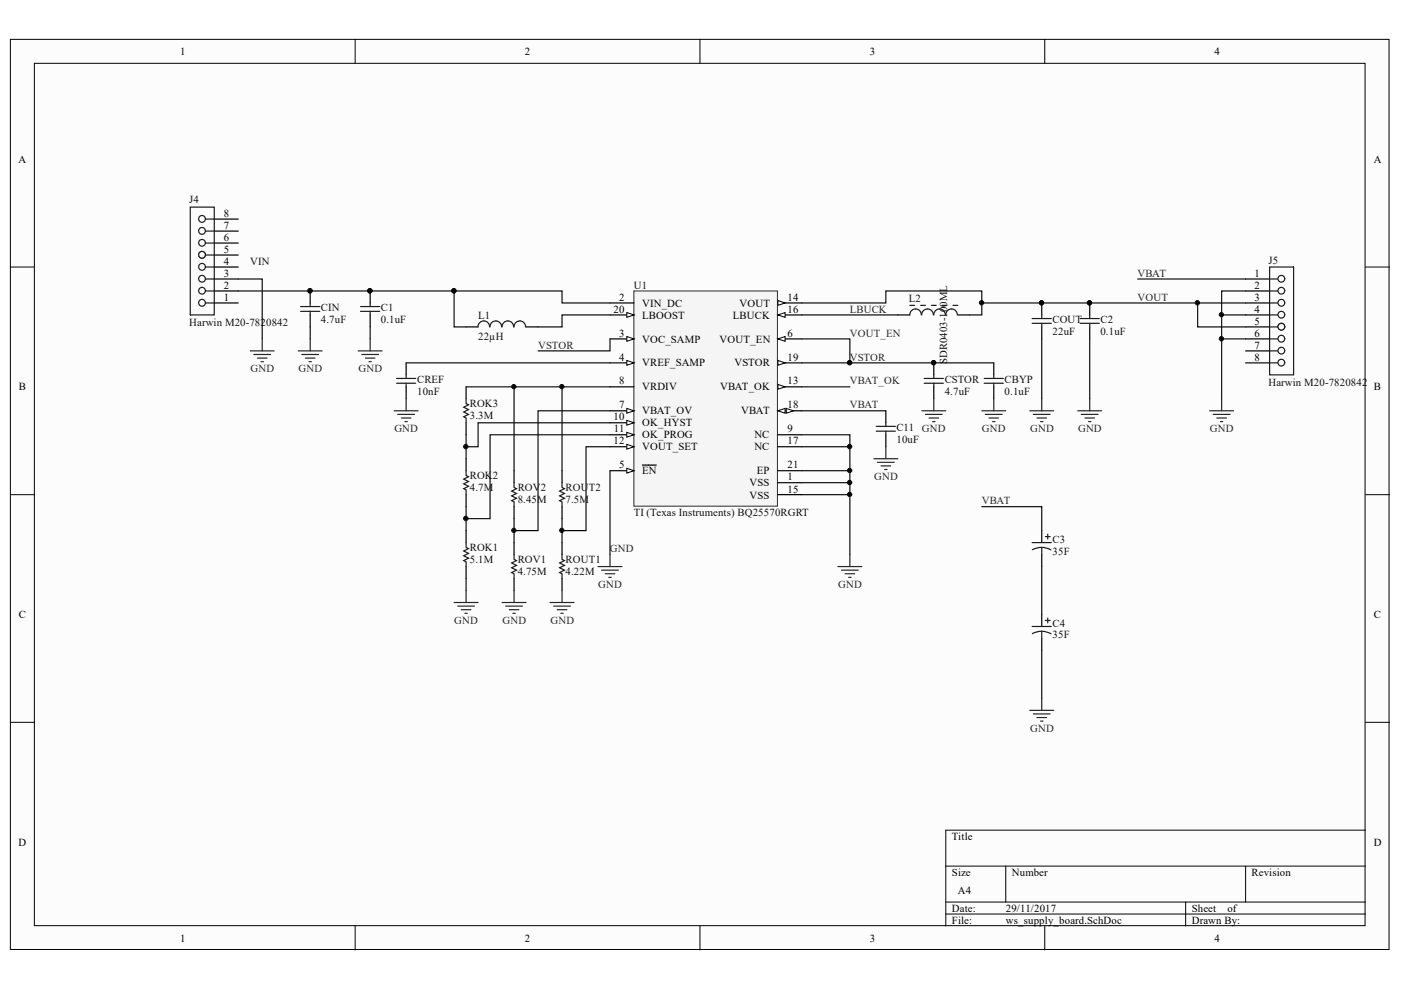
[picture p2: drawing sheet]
<svg xmlns="http://www.w3.org/2000/svg" width="297mm" height="210mm" viewBox="0 0 297 210" stroke-linecap="round" stroke-linejoin="round" font-family="sans-serif">
<g fill="#fcfcfc" stroke="#000" stroke-width=".21">
<path d="M2.2 8.3h292.3v193h-292.3z"/>
<path d="M7.3 13.4h282.1v182.9h-282.1z"/>
</g>
<g fill="none" stroke="#000" stroke-width=".21">
<path d="M75.3 8.3v5.1M148.4 8.3v5.1M221.5 8.3v5.1M2.2 56.6h5.1M289.5 56.6h5.1M2.2 104.9h5.1M289.5 104.9h5.1M2.2 153.2h5.1M289.5 153.2h5.1M289.5 176h-89v20.3M75.3 196.3v5.1M148.4 196.3v5.1"/>
<path d="M200.5 183.6h89M200.5 191.3h89M200.5 193.8h89M213.2 183.6v7.7M221.5 196.3v5.1M251.4 191.3v5M264.1 183.6v7.7"/>
</g>
<path d="M134.4 61.7h30.4v45.6h-30.4z" fill="#f5f5f5" stroke="#262626" stroke-width=".21"/>
<path d="M129.3 64.2h5.1M129.3 71.9h5.1M164.9 102.3h5.1" fill="none" stroke="#000" stroke-width=".25"/>
<path d="M132.9 71.3l1.5 .6-1.5 .5z" fill="#fcfcfc" stroke="#000" stroke-width=".21"/>
<path d="M129.3 76.9h5.1" fill="none" stroke="#000" stroke-width=".25"/>
<path d="M132.9 76.4l1.5 .5-1.5 .5z" fill="#fcfcfc" stroke="#000" stroke-width=".21"/>
<path d="M129.3 87.1h5.1" fill="none" stroke="#000" stroke-width=".25"/>
<path d="M132.9 86.6l1.5 .5-1.5 .5z" fill="#fcfcfc" stroke="#000" stroke-width=".21"/>
<path d="M129.3 82h5.1M129.3 89.6h5.1" fill="none" stroke="#000" stroke-width=".25"/>
<path d="M132.9 89.1l1.5 .5-1.5 .5z" fill="#fcfcfc" stroke="#000" stroke-width=".21"/>
<path d="M129.3 92.2h5.1" fill="none" stroke="#000" stroke-width=".25"/>
<path d="M132.9 91.7l1.5 .5-1.5 .5z" fill="#fcfcfc" stroke="#000" stroke-width=".21"/>
<path d="M164.9 82h5.1" fill="none" stroke="#000" stroke-width=".25"/>
<path d="M164.9 81.5l1.6 .5-1.6 .5z" fill="#fcfcfc" stroke="#000" stroke-width=".21"/>
<path d="M164.9 87.1h5.1M164.9 104.9h5.1" fill="none" stroke="#000" stroke-width=".25"/>
<g fill="#fcfcfc" stroke="#000" stroke-width=".21">
<path d="M164.9 87.1l1.6-.5v1z"/>
<path d="M166.7 86.6l1.5 .5-1.5 .5z"/>
</g>
<path d="M164.9 76.9h5.1" fill="none" stroke="#000" stroke-width=".25"/>
<path d="M164.9 76.4l1.6 .5-1.6 .5z" fill="#fcfcfc" stroke="#000" stroke-width=".21"/>
<path d="M129.3 66.8h5.1" fill="none" stroke="#000" stroke-width=".25"/>
<path d="M132.9 66.3l1.5 .5-1.5 .5z" fill="#fcfcfc" stroke="#000" stroke-width=".21"/>
<path d="M129.3 99.8h5.1M164.9 99.8h5.1" fill="none" stroke="#000" stroke-width=".25"/>
<path d="M132.9 99.3l1.5 .5-1.5 .5z" fill="#fcfcfc" stroke="#000" stroke-width=".21"/>
<path d="M129.3 94.7h5.1M136.2 98.6h2.9" fill="none" stroke="#000" stroke-width=".25"/>
<path d="M132.9 94.2l1.5 .5-1.5 .5z" fill="#fcfcfc" stroke="#000" stroke-width=".21"/>
<path d="M164.9 71.9h5.1" fill="none" stroke="#000" stroke-width=".25"/>
<path d="M164.9 71.9l1.6-.6v1.1z" fill="#fcfcfc" stroke="#000" stroke-width=".21"/>
<path d="M164.9 64.2h5.1" fill="none" stroke="#000" stroke-width=".25"/>
<path d="M164.9 63.7l1.6 .5-1.6 .5z" fill="#fcfcfc" stroke="#000" stroke-width=".21"/>
<path d="M164.9 66.8h5.1" fill="none" stroke="#000" stroke-width=".25"/>
<path d="M164.9 66.8l1.6-.5v1z" fill="#fcfcfc" stroke="#000" stroke-width=".21"/>
<g fill="none" stroke="#000" stroke-width=".25">
<path d="M45.4 59.2h5.1M45.4 56.6h5.1M45.4 54.1h5.1M45.4 51.5h5.1M45.4 49h5.1M45.4 46.5h5.1M45.4 64.2h5.1M45.4 61.7h5.1M65.8 61.7v2.5M65.8 66.8v2.5M78.5 61.7v2.5M78.5 66.8v2.5"/>
<path d="M86.1 76.9v2.6M98.8 69.3h2.6M111.5 69.3h2.6M190.4 66.8h2.5M198 76.9v2.6M203.1 66.8h2.5M210.7 76.9v2.6M220.9 64.2v2.6M220.9 69.3v2.6M231 64.2v2.6M231 69.3v2.6M86.1 82v2.6"/>
<path d="M98.8 82v2.6M98.8 89.6v2.6M98.8 97.3v2.5M109 99.8v2.5M119.2 99.8v2.5M164.9 92.2h5.1M164.9 94.7h5.1M187.8 87.1v2.5M187.8 92.2v2.5M198 82v2.6M210.7 82v2.6M98.8 104.9v2.5"/>
<path d="M98.8 112.5v2.5M109 107.4v2.6M109 115v2.6M119.2 107.4v2.6M119.2 115v2.6M220.9 112.5v2.5M220.9 117.6v2.5M98.8 120.1v2.6M109 122.7v2.5M119.2 122.7v2.5M220.9 130.3v2.5M220.9 135.4v2.5"/>
</g>
<g fill="none" stroke="#1c1c1c" stroke-width=".25">
<path d="M40.3 43.9h5.1v22.9h-5.1zM43.6 59.2h1.8M43.6 51.5h1.8M43.6 54.1h1.8M43.6 56.6h1.8M43.6 46.5h1.8M43.6 49h1.8M43.6 61.7h1.8M43.6 64.2h1.8M63.7 65h4.1M63.7 66h4.1M65.8 64.2v.8"/>
<path d="M65.8 66v.8M76.4 65h4.1M76.4 66h4.1M78.5 64.2v.8M78.5 66v.8M86.1 79.5v.7M103.8 69.3a1.23 1.23 0 0 0-1.2-1.3 1.23 1.23 0 0 0-1.3 1.3M106.3 69.3a1.23 1.23 0 0 0-1.2-1.3 1.23 1.23 0 0 0-1.2 1.3M108.9 69.3a1.22 1.22 0 0 0-1.2-1.3 1.22 1.22 0 0 0-1.2 1.3M111.4 69.3a1.22 1.22 0 0 0-1.2-1.3 1.22 1.22 0 0 0-1.2 1.3M192.9 64.7h1M195.2 64.7h1"/>
<path d="M195.3 66.8a1.22 1.22 0 0 0-1.2-1.3 1.22 1.22 0 0 0-1.2 1.3M197.5 64.7h1M197.9 66.8a1.23 1.23 0 0 0-1.3-1.3 1.23 1.23 0 0 0-1.2 1.3M198 79.5v.7M199.8 64.7h1M200.4 66.8a1.22 1.22 0 0 0-1.2-1.3 1.22 1.22 0 0 0-1.2 1.3M202.1 64.7h1M203 66.8a1.22 1.22 0 0 0-1.3-1.3 1.22 1.22 0 0 0-1.2 1.3M210.7 79.5v.7M218.8 67.5h4.1M218.8 68.6h4.1M220.9 66.8v.7"/>
<path d="M220.9 68.6v.7M229 67.5h4.1M229 68.6h4.1M231 66.8v.7M231 68.6v.7M84.1 80.2h4M84.1 81.3h4M86.1 81.3v.7M98.8 99.8v1l.5 .3-1 .5 1 .5-1 .5 1 .5-1 .5 .5 .3v1M98.8 84.6v1l.5 .2-1 .5 1 .5-1 .6 1 .5-1 .5 .5 .2v1M185.8 90.4h4M185.8 91.4h4"/>
<path d="M187.8 89.6v.8M187.8 91.4v.8M196 80.2h4M196 81.3h4M198 81.3v.7M208.7 80.2h4M208.7 81.3h4M210.7 81.3v.7M98.8 115v1.1l.5 .2-1 .5 1 .5-1 .5 1 .5-1 .6 .5 .2v1M109 117.6v1l.5 .3-1 .5 1 .5-1 .5 1 .5-1 .5 .5 .2v1.1M109 102.3v1.1l.5 .2-1 .5 1 .5-1 .5 1 .5-1 .6 .5 .2v1M119.2 117.6v1l.5 .3-1 .5 1 .5-1 .5 1 .5-1 .5 .5 .2v1.1"/>
<path d="M119.2 102.3v1.1l.5 .2-1 .5 1 .5-1 .5 1 .5-1 .6 .5 .2v1M218.8 115h4.1M220.9 116.1l.8 .1 1.1 .4M220.9 116.1h-.9l-1.1 .5M220.9 116.1v1.5M221.6 113.8h1M222.1 113.3v1M218.8 132.8h4.1M220.9 133.8l.8 .1 1.1 .5M220.9 133.8l-.9 .1-1.1 .4M220.9 133.8v1.6M221.6 131.6h1"/>
<path d="M222.1 131v1.1"/>
</g>
<g fill="none" stroke="#0e0e0e" stroke-width=".25">
<path d="M50.5 59.2h5.1v12.7M50.5 61.7h45.8M65.8 69.3v2.6M78.5 69.3v2.6M86.1 76.9h43.2M129.3 64.2h-10.1v-2.5h-22.9v7.6h2.5M129.3 66.8h-10.1v2.5h-5.1M129.3 71.9v2.5h-15.2M170 64.2h17.8v-2.5h20.4v5.1h-2.6M170 71.9h10.2v5M170 76.9h40.7M170 66.8h20.4"/>
<path d="M220.9 71.9v12.7M231 71.9v12.7M98.8 82h30.5M98.8 92.2v5.1M109 82v17.8M119.2 82v17.8M129.3 89.6h-27.9v5.1h-2.6M129.3 92.2h-25.4v17.8h-5.1M129.3 94.7h-5.1v17.8h-5M129.3 87.1h-15.2v25.4h-5.1M129.3 99.8v17.8M170 92.2h10.2v25.4"/>
<path d="M170 94.7h10.2M170 99.8h10.2M170 87.1h17.8M170 82h10.2M98.8 107.4v5.1M109 110v5M119.2 110v5M170 102.3h10.2M170 104.9h10.2M208.2 107.4h12.7v5.1M98.8 122.7v2.5M220.9 120.1v10.2"/>
<path d="M220.9 137.9v10.2"/>
</g>
<g fill="#0e0e0e" stroke="#0e0e0e" stroke-width=".21">
<circle cx="180.1" cy="94.7" r=".46"/>
<circle cx="180.1" cy="102.3" r=".46"/>
<circle cx="180.1" cy="104.8" r=".46"/>
<circle cx="180.1" cy="99.8" r=".46"/>
<circle cx="96.2" cy="61.7" r=".46"/>
<circle cx="180.1" cy="76.9" r=".46"/>
<circle cx="65.7" cy="61.7" r=".46"/>
<circle cx="197.9" cy="76.9" r=".46"/>
<circle cx="78.4" cy="61.7" r=".47"/>
<circle cx="231" cy="64.2" r=".46"/>
<circle cx="220.8" cy="64.2" r=".46"/>
<circle cx="98.8" cy="94.7" r=".47"/>
<circle cx="98.8" cy="109.9" r=".47"/>
<circle cx="119.1" cy="112.5" r=".46"/>
<circle cx="108.9" cy="112.5" r=".46"/>
<circle cx="119.1" cy="82" r=".46"/>
<circle cx="108.9" cy="82" r=".46"/>
</g>
<g fill="none" stroke="#262626" stroke-width=".25">
<path d="M53.1 74.4h5M53.8 75.2h3.6M54.6 75.9h2M55.3 76.7h.6M55.6 71.9v2.5M63.2 74.4h5.1M64 75.2h3.5M64.7 75.9h2.1M65.5 76.7h.5M65.8 71.9v2.5M75.9 74.4h5.1M76.7 75.2h3.6"/>
<path d="M77.5 75.9h2M78.2 76.7h.5M78.5 71.9v2.5M83.6 87.1h5.1M84.3 87.9h3.6M85.1 88.6h2M85.9 89.4h.5M86.1 84.6v2.5M185.3 97.3h5.1M186 98h3.6M186.8 98.8h2M187.6 99.5h.5"/>
<path d="M187.8 94.7v2.6M195.4 87.1h5.1M196.2 87.9h3.6M197 88.6h2M197.7 89.4h.5M198 84.6v2.5M208.2 87.1h5M208.9 87.9h3.6M209.7 88.6h2M210.4 89.4h.6M210.7 84.6v2.5M218.3 87.1h5.1"/>
<path d="M219.1 87.9h3.5M219.9 88.6h2M220.6 89.4h.5M220.9 84.6v2.5M228.5 87.1h5.1M229.3 87.9h3.5M230 88.6h2.1M230.8 89.4h.5M231 84.6v2.5M129.3 117.6v2.5M180.2 117.6v2.5M96.3 127.7h5.1"/>
<path d="M97 128.5h3.6M97.8 129.3h2M98.6 130h.5M98.8 125.2v2.5M106.4 127.7h5.1M107.2 128.5h3.6M108 129.3h2M108.7 130h.5M109 125.2v2.5M116.6 127.7h5.1M117.4 128.5h3.5M118.1 129.3h2.1"/>
<path d="M118.9 130h.5M119.2 125.2v2.5M126.8 120.1h5.1M127.6 120.9h3.5M128.3 121.6h2.1M129.1 122.4h.5M177.6 120.1h5.1M178.4 120.9h3.6M179.2 121.6h2M179.9 122.4h.5M218.3 150.6h5.1M219.1 151.4h3.5"/>
<path d="M219.9 152.1h2M220.6 152.9h.5M220.9 148.1v2.5"/>
</g>
<g fill="#fefefe" stroke="#1c1c1c" stroke-width=".25">
<circle cx="42.8" cy="64.2" r=".72"/>
<circle cx="42.8" cy="61.6" r=".71"/>
<circle cx="42.8" cy="59.1" r=".71"/>
<circle cx="42.8" cy="56.6" r=".72"/>
<circle cx="42.8" cy="54" r=".71"/>
<circle cx="42.8" cy="51.5" r=".71"/>
<circle cx="42.8" cy="49" r=".72"/>
<circle cx="42.8" cy="46.4" r=".72"/>
</g>
<path d="M256.5 87.1h5.1M257.2 87.9h3.6M258 88.6h2M258.8 89.4h.5M259 84.6v2.5" fill="none" stroke="#262626" stroke-width=".25"/>
<path d="M241.2 59.2h22.9M208.2 64.2h55.9M259 66.8h5.1M264.1 61.7h-5.1v22.9" fill="none" stroke="#0e0e0e" stroke-width=".25"/>
<g fill="#0e0e0e" stroke="#0e0e0e" stroke-width=".21">
<circle cx="208.1" cy="64.2" r=".46"/>
<circle cx="259" cy="66.7" r=".46"/>
</g>
<path d="M264.1 59.2h5.1M264.1 61.7h5.1M264.1 64.2h5.1M264.1 66.8h5.1M264.1 69.3h5.1M264.1 71.9h5.1M264.1 74.4h5.1M264.1 76.9h5.1" fill="none" stroke="#000" stroke-width=".25"/>
<path d="M269.2 56.6h5.1v22.9h-5.1zM269.2 59.2h1.8M269.2 64.2h1.8M269.2 61.7h1.8M269.2 71.9h1.8M269.2 69.3h1.8M269.2 66.8h1.8M269.2 76.9h1.8M269.2 74.4h1.8" fill="none" stroke="#1c1c1c" stroke-width=".25"/>
<g fill="#fefefe" stroke="#1c1c1c" stroke-width=".25">
<circle cx="271.7" cy="59.1" r=".71"/>
<circle cx="271.7" cy="61.6" r=".71"/>
<circle cx="271.7" cy="64.2" r=".72"/>
<circle cx="271.7" cy="66.7" r=".71"/>
<circle cx="271.7" cy="69.3" r=".71"/>
<circle cx="271.7" cy="71.8" r=".72"/>
<circle cx="271.7" cy="74.3" r=".71"/>
<circle cx="271.7" cy="76.9" r=".71"/>
</g>
<path d="M253.9 64.2v5.1h10.2M259 71.9h5.1" fill="none" stroke="#0e0e0e" stroke-width=".25"/>
<g fill="#0e0e0e" stroke="#0e0e0e" stroke-width=".21">
<circle cx="253.9" cy="64.2" r=".47"/>
<circle cx="259" cy="71.8" r=".46"/>
</g>
<g font-size="2.3">
<text x="38.2" y="11.7">1</text>
<text x="111.3" y="11.7">2</text>
<text x="184.4" y="11.7">3</text>
<text x="257.5" y="11.7">4</text>
<text x="3.9" y="34.5">A</text>
<text x="291.3" y="34.5">A</text>
<text x="47.5" y="46">8</text>
<text x="47.5" y="53.6">5</text>
<text x="47.5" y="51.1">6</text>
<text x="47.5" y="48.5">7</text>
<text x="47.5" y="58.7">3</text>
<text x="47.5" y="56.1">4</text>
<text x="266" y="58.7">1</text>
<text x="47.5" y="63.8">1</text>
<text x="47.5" y="61.2">2</text>
<text x="131.2" y="63.8">2</text>
<text x="136.2" y="65">VIN_DC</text>
<text x="156.8" y="65">VOUT</text>
<text x="167" y="63.8">14</text>
<text x="266" y="61.2">2</text>
<text x="266" y="63.8">3</text>
<text x="130.1" y="66.3">20</text>
<text x="131.2" y="71.4">3</text>
<text x="136.2" y="67.6">LBOOST</text>
<text x="155.4" y="67.6">LBUCK</text>
<text x="167" y="71.4">6</text>
<text x="167" y="66.3">16</text>
<text x="266" y="66.3">4</text>
<text x="266" y="68.8">5</text>
<text x="266" y="71.4">6</text>
<text x="131.2" y="76.4">4</text>
<text x="136.2" y="72.6">VOC_SAMP</text>
<text x="136.2" y="77.7">VREF_SAMP</text>
<text x="152.6" y="72.6">VOUT_EN</text>
<text x="155.7" y="77.7">VSTOR</text>
<text x="167" y="76.4">19</text>
<text x="266" y="73.9">7</text>
<text x="266" y="76.4">8</text>
<text x="4" y="82.8">B</text>
<text x="131.2" y="81.5">8</text>
<text x="136.2" y="82.8">VRDIV</text>
<text x="152.7" y="82.8">VBAT_OK</text>
<text x="167" y="81.5">13</text>
<text x="291.3" y="82.8">B</text>
<text x="130.1" y="89.1">10</text>
<text x="131.2" y="86.6">7</text>
<text x="136.2" y="87.9">VBAT_OV</text>
<text x="157.1" y="87.9">VBAT</text>
<text x="167" y="86.6">18</text>
<text x="130.1" y="94.2">12</text>
<text x="130.1" y="91.7">11</text>
<text x="136.2" y="90.4">OK_HYST</text>
<text x="136.2" y="92.9">OK_PROG</text>
<text x="136.2" y="95.5">VOUT_SET</text>
<text x="159.9" y="92.9">NC</text>
<text x="159.9" y="95.5">NC</text>
<text x="167" y="91.7">9</text>
<text x="167" y="94.2">17</text>
<text x="131.2" y="99.3">5</text>
<text x="136.2" y="100.5">EN</text>
<text x="160.4" y="100.5">EP</text>
<text x="167" y="101.8">1</text>
<text x="167" y="99.3">21</text>
<text x="158.9" y="103.1">VSS</text>
<text x="158.9" y="105.7">VSS</text>
<text x="167" y="104.4">15</text>
<text x="4" y="131.1">C</text>
<text x="291.3" y="131.1">C</text>
<text x="3.9" y="179.3">D</text>
<text x="201.8" y="178.1">Title</text>
<text x="291.3" y="179.3">D</text>
<text x="201.8" y="185.7">Size</text>
<text x="214.5" y="185.7">Number</text>
<text x="265.4" y="185.7">Revision</text>
<text x="203.1" y="189.5">A4</text>
<text x="201.8" y="193.3">Date:</text>
<text x="201.8" y="195.8">File:</text>
<text x="213.2" y="193.3">29/11/2017</text>
<text x="213.2" y="195.8">ws_supply_board.SchDoc</text>
<text x="252.7" y="193.3">Sheet</text>
<text x="252.7" y="195.8">Drawn By:</text>
<text x="260.2" y="193.3">of</text>
<text x="38.2" y="199.6">1</text>
<text x="111.3" y="199.6">2</text>
<text x="184.4" y="199.6">3</text>
<text x="257.5" y="199.6">4</text>
</g>
<g font-size="2.3" fill="#0e0e0e">
<text x="40.1" y="43.1">J4</text>
<text x="53.1" y="56.1">VIN</text>
<text x="268.9" y="55.9">J5</text>
<text x="134.4" y="61.2">U1</text>
<text x="192.7" y="64">L2</text>
<text x="40.1" y="69.1">Harwin M20-7820842</text>
<text x="68" y="66">CIN</text>
<text x="68" y="68.6">4.7uF</text>
<text x="80.7" y="66">C1</text>
<text x="80.7" y="68.6">0.1uF</text>
<text x="101.4" y="67.6">L1</text>
<text x="223.2" y="68.6">COUT</text>
<text x="223.2" y="71.1">22uF</text>
<text x="233.3" y="68.6">C2</text>
<text x="233.3" y="71.1">0.1uF</text>
<text x="101.4" y="72.1">22µH</text>
<text x="200.8" y="77.2" transform="rotate(-90 200.8 77.2)">SDR0403-100ML</text>
<text x="88.4" y="81.3">CREF</text>
<text x="88.4" y="83.8">10nF</text>
<text x="200.3" y="81.3">CSTOR</text>
<text x="200.3" y="83.8">4.7uF</text>
<text x="213" y="81.3">CBYP</text>
<text x="213" y="83.8">0.1uF</text>
<text x="268.9" y="81.8">Harwin M20-7820842</text>
<text x="99.6" y="86.3">ROK3</text>
<text x="99.6" y="88.9">3.3M</text>
<text x="190.1" y="91.4">C11</text>
<text x="190.1" y="93.9">10uF</text>
<text x="99.6" y="101.6">ROK</text>
<text x="104.5" y="101.6">2</text>
<text x="99.6" y="104.2">4.7M</text>
<text x="109.8" y="104.2">ROV</text>
<text x="109.8" y="106.7">8.45M</text>
<text x="114.7" y="104.2">2</text>
<text x="119.9" y="104.2">ROU</text>
<text x="119.9" y="106.7">7.5M</text>
<text x="124.8" y="104.2">T2</text>
<text x="134.4" y="109.5">TI (Texas Instruments) BQ25570RGRT</text>
<text x="99.6" y="116.9">ROK1</text>
<text x="99.6" y="119.4">5.1M</text>
<text x="109.8" y="119.4">ROV1</text>
<text x="119.9" y="119.4">ROUT1</text>
<text x="223.2" y="115.1">C3</text>
<text x="223.2" y="117.6">35F</text>
<text x="109.8" y="121.9">4.75M</text>
<text x="119.9" y="121.9">4.22M</text>
<text x="223.2" y="132.8">C4</text>
<text x="223.2" y="135.4">35F</text>
</g>
<g font-size="2.3" fill="#262626">
<text x="241.2" y="58.7">VBAT</text>
<text x="241.2" y="63.8">VOUT</text>
<text x="180.2" y="71.4">VOUT_EN</text>
<text x="180.2" y="66.3">LBUCK</text>
<text x="114.1" y="73.9">VSTOR</text>
<text x="180.2" y="76.4">VSTOR</text>
<text x="53.1" y="79">GND</text>
<text x="63.3" y="79">GND</text>
<text x="76" y="79">GND</text>
<text x="180.2" y="81.5">VBAT_OK</text>
<text x="180.2" y="86.6">VBAT</text>
<text x="83.6" y="91.7">GND</text>
<text x="195.5" y="91.7">GND</text>
<text x="208.2" y="91.7">GND</text>
<text x="218.4" y="91.7">GND</text>
<text x="228.6" y="91.7">GND</text>
<text x="256.5" y="91.7">GND</text>
<text x="185.3" y="101.8">GND</text>
<text x="208.2" y="107">VBAT</text>
<text x="129.3" y="117.1">GND</text>
<text x="126.8" y="124.7">GND</text>
<text x="177.7" y="124.7">GND</text>
<text x="96.3" y="132.3">GND</text>
<text x="106.5" y="132.3">GND</text>
<text x="116.7" y="132.3">GND</text>
<text x="218.4" y="155.2">GND</text>
</g>
</svg>
